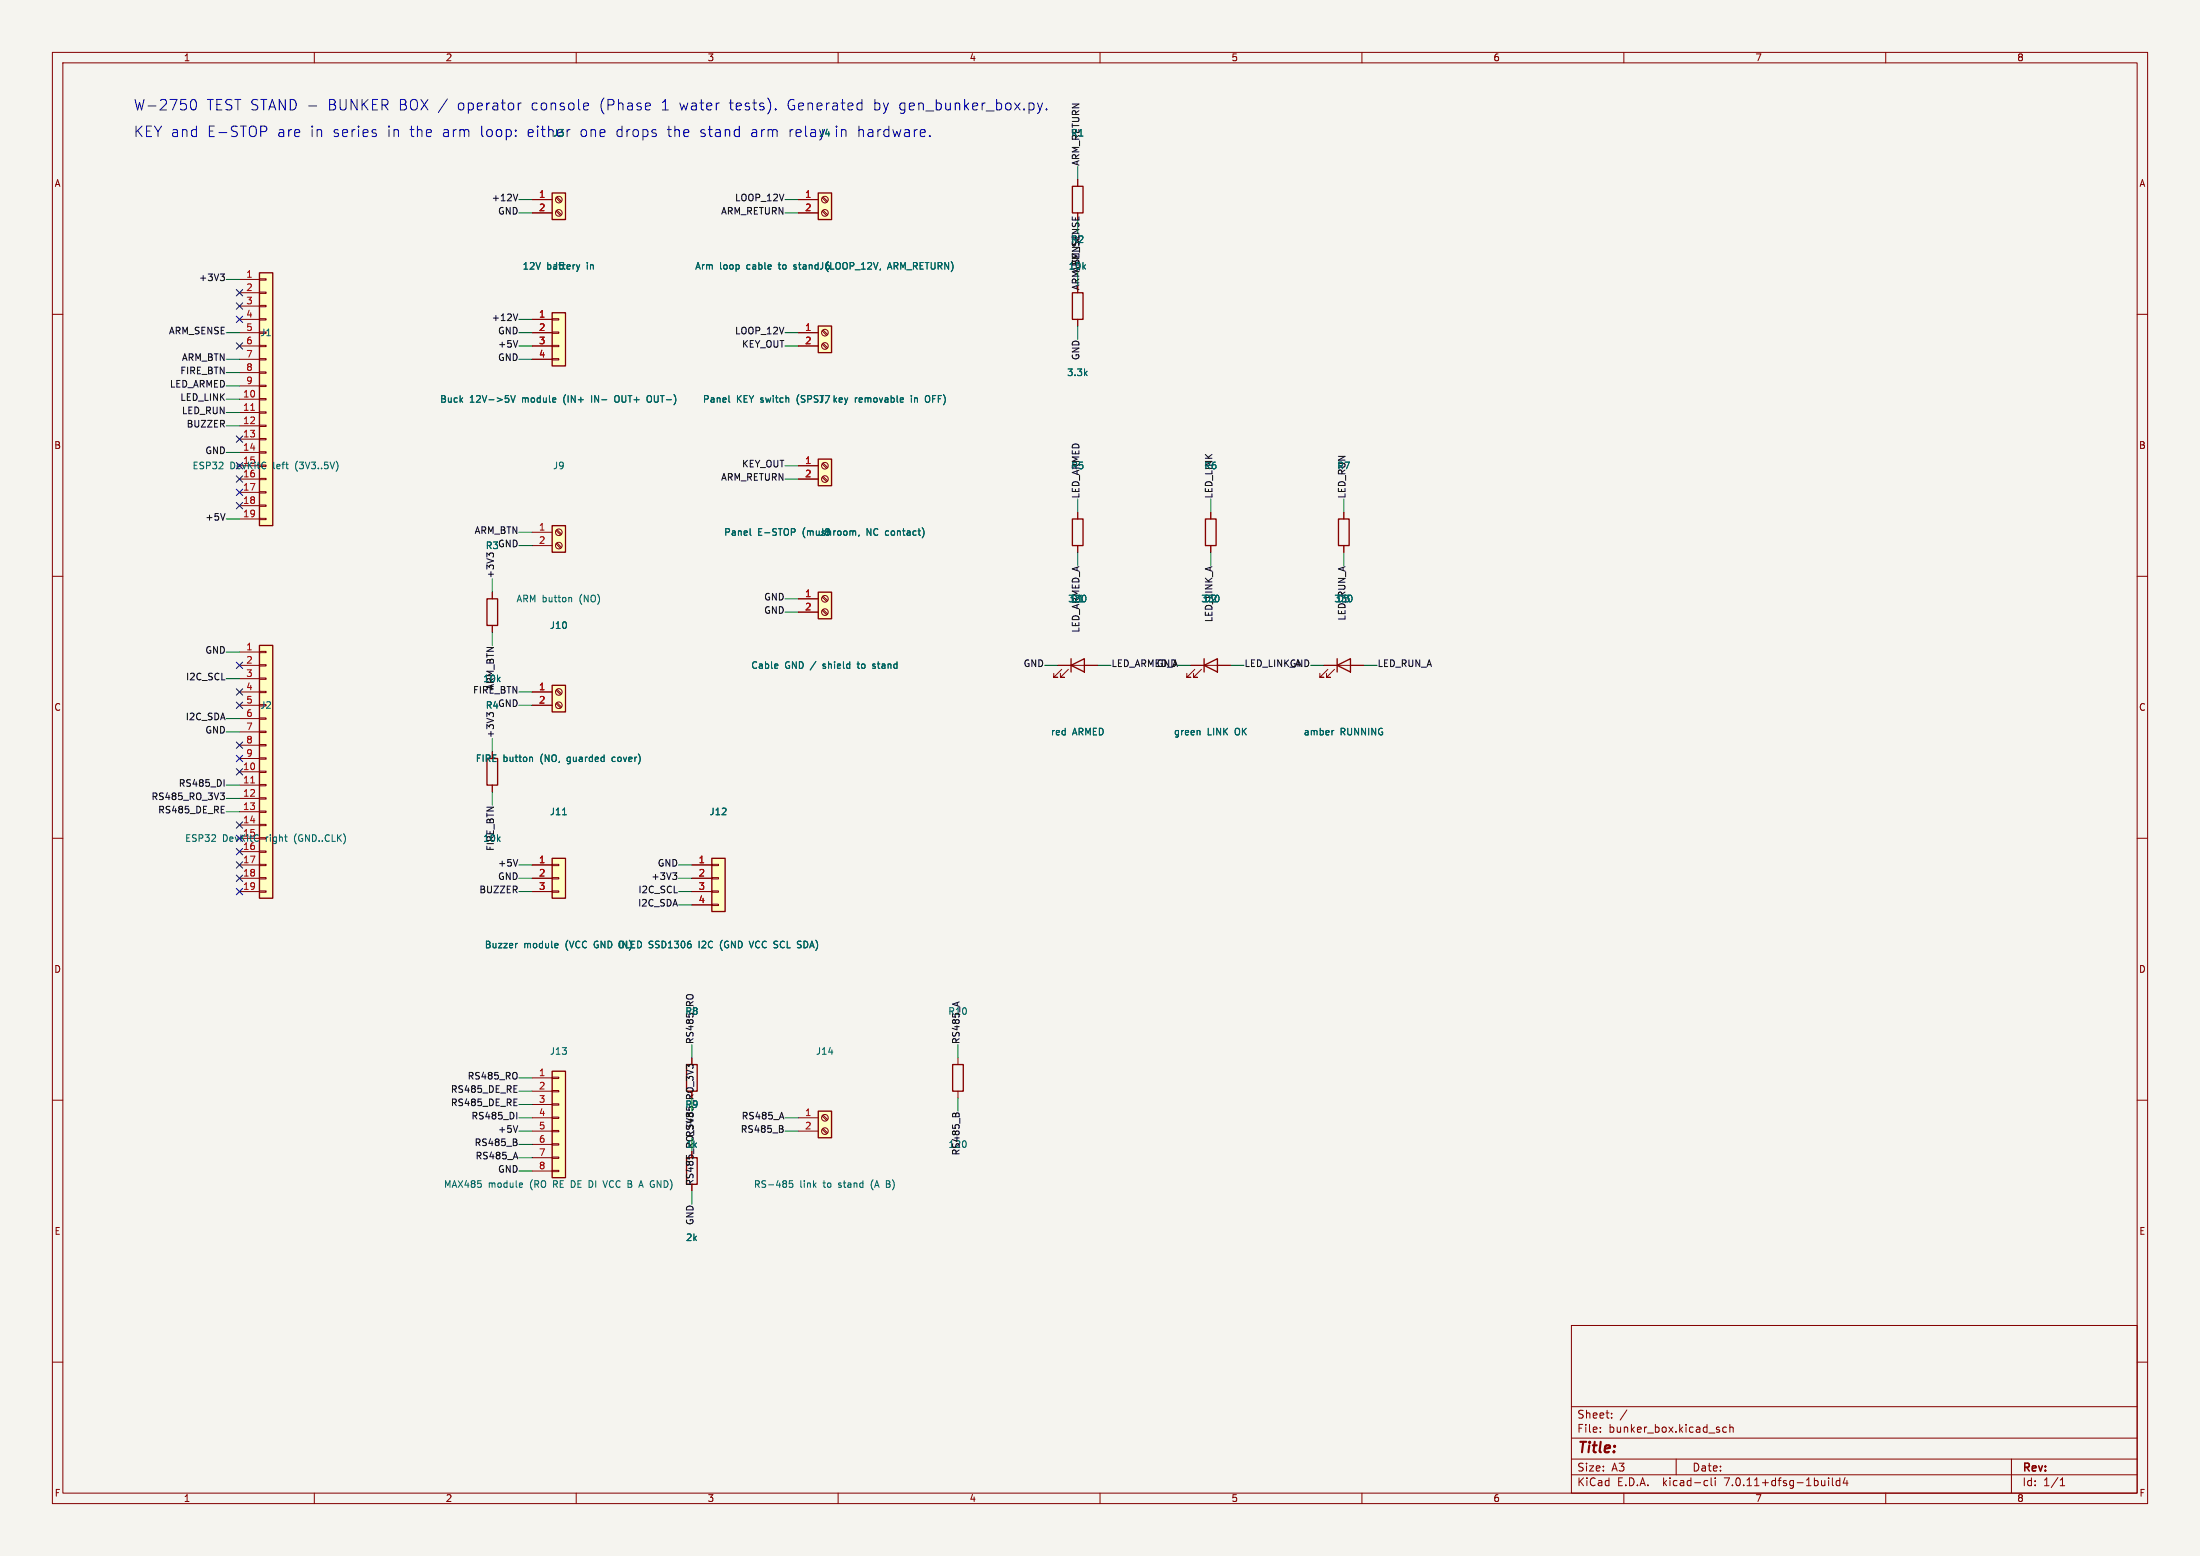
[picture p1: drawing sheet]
<svg xmlns="http://www.w3.org/2000/svg" width="420mm" height="297mm" viewBox="0 0 420 297" stroke-linecap="round" stroke-linejoin="round" font-family="sans-serif">
<path d="M0 0h420v297h-420z" fill="#f5f4ef" stroke="#f5f4ef" stroke-width=".19"/>
<g fill="none" stroke="#840000" stroke-width=".19">
<path d="M10 10h400v277h-400zM12 12h396v273h-396zM60 10v2M110 10v2M160 10v2M210 10v2M260 10v2M310 10v2M360 10v2M101.6 38.1h3.8M106.1 37.8l.9 .8M106.3 37.6l.9 .8"/>
<path d="M152.4 38.1h3.8M156.9 37.8l.9 .8M157.1 37.6l.9 .8M205.7 34.3v1.3M10 60h2M45.7 53.3h3.8M45.7 55.9h3.8M45.7 58.4h3.8M49.5 58.3h1.3v.2h-1.3zM49.5 55.8h1.3v.2h-1.3zM49.5 53.2h1.3v.3h-1.3zM101.6 40.6h3.8"/>
<path d="M106.1 40.3l.9 .8M106.3 40.1l.9 .9M152.4 40.6h3.8M156.9 40.3l.9 .8M157.1 40.1l.9 .9M205.7 40.6v1.3M408 60h2M45.7 61h3.8M45.7 63.5h3.8M45.7 66h3.8M45.7 68.6h3.8M45.7 76.2h3.8"/>
<path d="M45.7 78.7h3.8M45.7 71.1h3.8M45.7 73.7h3.8M49.5 78.6h1.3v.3h-1.3zM49.5 76.1h1.3v.2h-1.3zM49.5 73.5h1.3v.3h-1.3zM49.5 71h1.3v.2h-1.3zM49.5 68.5h1.3v.2h-1.3zM49.5 65.9h1.3v.3h-1.3zM49.5 60.8h1.3v.3h-1.3zM101.6 61h3.8M101.6 63.5h3.8"/>
<path d="M101.6 66h3.8M101.6 68.6h3.8M105.4 68.5h1.3v.2h-1.3zM105.4 65.9h1.3v.3h-1.3zM105.4 63.4h1.3v.2h-1.3zM105.4 60.8h1.3v.3h-1.3zM152.4 63.5h3.8M152.4 66h3.8M156.9 65.7l.9 .8M156.9 63.2l.9 .8M157.1 65.5l.9 .9M157.1 63l.9 .8"/>
<path d="M205.7 61v1.2M45.7 88.9h3.8M45.7 91.4h3.8M45.7 81.3h3.8M45.7 83.8h3.8M45.7 86.4h3.8M45.7 94h3.8M45.7 96.5h3.8M45.7 99.1h3.8M49.5 98.9h1.3v.3h-1.3zM49.5 96.4h1.3v.2h-1.3zM49.5 93.9h1.3v.2h-1.3z"/>
<path d="M49.5 91.3h1.3v.3h-1.3zM49.5 86.2h1.3v.3h-1.3zM49.5 83.7h1.3v.2h-1.3zM49.5 81.2h1.3v.2h-1.3zM152.4 88.9h3.8M152.4 91.4h3.8M156.9 91.1l.9 .8M156.9 88.6l.9 .8M157.1 90.9l.9 .9M157.1 88.4l.9 .8M205.7 97.8v1.3M231.1 97.8v1.3"/>
<path d="M256.5 97.8v1.3M10 110h2M94 113v1.3M94 119.4v1.3M101.6 101.6h3.8M101.6 104.1h3.8M106.1 103.8l.9 .8M106.1 101.3l.9 .8M106.3 103.6l.9 .9M106.3 101.1l.9 .8M152.4 114.3h3.8M152.4 116.8h3.8"/>
<path d="M156.9 116.5l.9 .8M156.9 114l.9 .8M157.1 116.3l.9 .9M157.1 113.8l.9 .8M205.7 104.1v1.3M231.1 104.1v1.3M256.5 104.1v1.3M408 110h2M45.7 127h3.8M45.7 132.1h3.8M45.7 134.6h3.8M45.7 124.5h3.8"/>
<path d="M45.7 129.5h3.8M45.7 137.2h3.8M45.7 139.7h3.8M49.5 139.6h1.3v.2h-1.3zM49.5 137h1.3v.3h-1.3zM49.5 132h1.3v.2h-1.3zM49.5 129.4h1.3v.3h-1.3zM49.5 126.9h1.3v.2h-1.3zM49.5 124.3h1.3v.3h-1.3zM101.6 132.1h3.8M101.6 134.6h3.8M106.1 134.3l.9 .8"/>
<path d="M106.1 131.7l.9 .9M106.3 134.1l.9 .9M106.3 131.6l.9 .8M201.9 127h7.6M202.7 127.8l-1.5 1.5h.7h-.7v-.8M204 127.8l-1.6 1.5h.8h-.8v-.8M227.3 127h7.6M228.1 127.8l-1.5 1.5h.7h-.7v-.8M229.4 127.8l-1.6 1.5h.8h-.8v-.8M252.7 127h7.6M253.5 127.8l-1.5 1.5h.7h-.7v-.8M254.8 127.8l-1.6 1.5h.8h-.8v-.8"/>
<path d="M10 160h2M45.7 147.3h3.8M45.7 149.9h3.8M45.7 152.4h3.8M45.7 154.9h3.8M45.7 157.5h3.8M45.7 142.2h3.8M45.7 144.8h3.8M49.5 159.9h1.3v.2h-1.3zM49.5 157.4h1.3v.2h-1.3zM49.5 154.8h1.3v.3h-1.3zM49.5 152.3h1.3v.2h-1.3z"/>
<path d="M49.5 149.7h1.3v.3h-1.3zM49.5 147.2h1.3v.2h-1.3zM49.5 144.7h1.3v.2h-1.3zM49.5 142.1h1.3v.3h-1.3zM94 143.5v1.3M94 149.9v1.2M408 160h2M45.7 165.1h3.8M45.7 167.6h3.8M45.7 170.2h3.8M45.7 160h3.8M45.7 162.6h3.8"/>
<path d="M49.5 170.1h1.3v.2h-1.3zM49.5 167.5h1.3v.3h-1.3zM49.5 165h1.3v.2h-1.3zM49.5 162.4h1.3v.3h-1.3zM101.6 165.1h3.8M101.6 167.6h3.8M101.6 170.2h3.8M105.4 170.1h1.3v.2h-1.3zM105.4 167.5h1.3v.3h-1.3zM105.4 165h1.3v.2h-1.3zM132.1 165.1h3.8M132.1 167.6h3.8"/>
<path d="M132.1 170.2h3.8M132.1 172.7h3.8M135.9 172.6h1.3v.2h-1.3zM135.9 170.1h1.3v.2h-1.3zM135.9 167.5h1.3v.3h-1.3zM135.9 165h1.3v.2h-1.3zM10 210h2M101.6 205.7h3.8M101.6 208.3h3.8M101.6 210.8h3.8M101.6 213.4h3.8M101.6 215.9h3.8"/>
<path d="M101.6 218.4h3.8M105.4 218.3h1.3v.3h-1.3zM105.4 215.8h1.3v.2h-1.3zM105.4 213.2h1.3v.3h-1.3zM105.4 210.7h1.3v.2h-1.3zM105.4 208.2h1.3v.2h-1.3zM105.4 205.6h1.3v.3h-1.3zM132.1 201.9v1.3M152.4 213.4h3.8M152.4 215.9h3.8M156.9 215.6l.9 .8M156.9 213l.9 .9"/>
<path d="M157.1 215.4l.9 .8M157.1 212.9l.9 .8M182.9 201.9v1.3M182.9 208.3v1.3M408 210h2M101.6 221h3.8M101.6 223.5h3.8M105.4 223.4h1.3v.2h-1.3zM105.4 220.9h1.3v.2h-1.3zM132.1 226.1v1.2M10 260h2M300 253h108v32h-108z"/>
<path d="M408 260h2M300 278.5h108M300 274.5h108M300 268.5h108M305.5 273.2v.2M305.5 272.5v.1M307.7 270.5v.2M307.7 269.8v.1M310.6 269.1l-1.3 1.9M320 278.5v3M329.6 272.5l-.4-.1-.3 .3 .1 .6h.6M330.2 272.5l.2-.1 .4 .1 .1 .9"/>
<path d="M330.2 271.9v1.5M384 278.5v6.5M60 285v2M110 285v2M160 285v2M210 285v2M260 285v2M300 281.5h108M310 285v2M325.6 282.6l.4 .1M326 283.5l-.4 .1M326.7 282.1v1.3l.2 .2"/>
<path d="M327.4 282.1v.1M327.4 282.6v1M349.1 282.1v.1M349.1 282.6v1M349.8 282.1v1.3l.2 .2M351.2 282.7l-.4-.1-.3 .3 .2 .6h.5M351.2 282.1v1.5M352.2 282l-.3 1.1h.9M352.6 282.6v1M360 285v2M393.3 283.6h.9M393.3 282.5l.4-.4v1.5"/>
<circle cx="106.7" cy="38.1" r=".63"/>
<circle cx="157.5" cy="38.1" r=".63"/>
<circle cx="106.7" cy="40.6" r=".63"/>
<circle cx="157.5" cy="40.6" r=".63"/>
<circle cx="157.5" cy="63.5" r=".63"/>
<circle cx="157.5" cy="66" r=".63"/>
<circle cx="157.5" cy="88.9" r=".63"/>
<circle cx="157.5" cy="91.4" r=".63"/>
<circle cx="106.7" cy="104.1" r=".63"/>
<circle cx="106.7" cy="101.6" r=".63"/>
<circle cx="157.5" cy="116.8" r=".63"/>
<circle cx="157.5" cy="114.3" r=".63"/>
<circle cx="106.7" cy="134.6" r=".63"/>
<circle cx="106.7" cy="132.1" r=".63"/>
<circle cx="157.5" cy="213.4" r=".63"/>
<circle cx="157.5" cy="215.9" r=".63"/>
</g>
<g fill="none" stroke="#840000" stroke-width=".25">
<path d="M105.4 36.8h2.5v5.1h-2.5zM156.2 36.8h2.5v5.1h-2.5zM204.7 35.6h2.1v5h-2.1zM49.5 52.1h2.6v48.2h-2.6zM105.4 59.7h2.5v10.2h-2.5zM204.7 55.9h2.1v5.1h-2.1zM156.2 62.2h2.5v5.1h-2.5zM156.2 87.6h2.5v5.1h-2.5zM204.7 99.1h2.1v5h-2.1zM230.1 99.1h2.1v5h-2.1zM255.5 99.1h2.1v5h-2.1zM93 114.3h2v5.1h-2z"/>
<path d="M105.4 100.3h2.5v5.1h-2.5zM156.2 113h2.5v5.1h-2.5zM49.5 123.2h2.6v48.3h-2.6zM105.4 130.8h2.5v5.1h-2.5zM204.5 127l2.5-1.3v2.6zM204.5 125.7v2.6M229.9 127l2.5-1.3v2.6zM229.9 125.7v2.6M255.3 127l2.5-1.3v2.6zM255.3 125.7v2.6M93 144.8h2v5.1h-2zM105.4 163.8h2.5v7.7h-2.5z"/>
<path d="M135.9 163.8h2.5v10.2h-2.5zM105.4 204.5h2.5v20.3h-2.5zM131.1 203.2h2v5.1h-2zM156.2 212.1h2.5v5.1h-2.5zM181.9 203.2h2v5.1h-2zM131.1 221h2v5.1h-2z"/>
</g>
<g fill="#ffffc2" stroke="#ffffc2" stroke-width=".19">
<path d="M105.4 36.8h2.5v5.1h-2.5z"/>
<path d="M156.2 36.8h2.5v5.1h-2.5z"/>
<path d="M105.4 59.7h2.5v10.2h-2.5z"/>
<path d="M156.2 62.2h2.5v5.1h-2.5z"/>
<path d="M156.2 87.6h2.5v5.1h-2.5z"/>
<path d="M156.2 113h2.5v5.1h-2.5z"/>
<path d="M105.4 130.8h2.5v5.1h-2.5z"/>
<path d="M135.9 163.8h2.5v10.2h-2.5z"/>
<path d="M105.4 163.8h2.5v7.7h-2.5z"/>
<path d="M49.5 52.1h2.6v48.2h-2.6z"/>
<path d="M105.4 100.3h2.5v5.1h-2.5z"/>
<path d="M49.5 123.2h2.6v48.3h-2.6z"/>
<path d="M105.4 204.5h2.5v20.3h-2.5z"/>
<path d="M156.2 212.1h2.5v5.1h-2.5z"/>
</g>
<g fill="none" stroke="#006464" stroke-width=".19">
<path d="M110.7 50.5l-.3 .9M169.5 51h.6M169.8 50.1l-.4 1.3M97.1 76.1v.6M97.5 75.5l.4 1.3 .5-1.3M117.5 75.6a.9 .9 0 0 0 0 1.1M124.1 75.5a.43 .43 0 0 0-.6 .4v.5a.43 .43 0 0 0 .6 .4M139.2 75.5v1.1l.1 .2M163.3 75.9v.9M163.5 75.9l-.2 .3M174 75.5v.1M174 75.9v.9"/>
<path d="M176.7 76.4a.43 .43 0 0 0 .5 .4M177.2 75.5a.43 .43 0 0 0-.5 .4M108.8 114l.3 .2v.7M143.2 100.9v1.1l.2 .2M151.7 101v.5M163.2 101.3l.1 .2v.7M164 102.1l-.1 .3M176.3 101.1l.1 .5-.1 .7M148.4 126.8l.1 .2-.6 .2M155.8 126.2l-1.1 1.7M166.6 127.5l.1 .1M166.8 126.7l-.2 .2 .2 .3"/>
<path d="M229 139.5l.1 .8M254.6 139.4l-.2 .1M101.3 144.5l.4 .2v.7M107.4 155.5h.7M143 179.6l.4 1.3M98.8 180.1h-.3M106.1 180.1h.4v.3l-.6 .1M106.5 180.9h-.4M131.8 180.2l.2 .2-.2 .5M99.3 225.8l.4 .1 .1 .2-.6 .1M99.7 226.6h-.4M115.1 225.4l.4 1.2"/>
<path d="M122.1 226.3h.6M122.4 225.4l.4 1.2M151.3 225.4h-.6l-.1 .6 .2-.1h.5l.1 .2-.1 .4-.2 .1-.5-.1M169.2 226h.4M169.6 225.4h-.4v1.2h.5"/>
</g>
<path d="M47.9 78.3h.7M47.9 149.4h.7" fill="none" stroke="#a90000" stroke-width=".19"/>
<g fill="none" stroke="#0f0f0f" stroke-width=".19">
<path d="M98.8 37.1l-.4 1.2M42.1 52.3h.7l-.4 .5M42.6 52.8l.2 .2v.3l-.2 .3M98.8 59.9l-.4 1.3M98.8 65l-.4 1.3M43 98l-.5 1.3M93.4 106l-.5-.4v.7M93.5 105.6l-.1 .2M94.1 105.6l.1 .2M93.4 136.5l-.5-.5v.8M93.5 136.1l-.1 .2M94.1 136.1l.1 .2"/>
<path d="M42.1 151.4h.7l-.4 .4 .4 .2v.4l-.2 .2h-.4M42.8 148.8v1.3M98.8 164.1l-.4 1.2M128.4 166.6h.8l-.4 .5M129 167.1l.2 .2v.3l-.2 .3M98.6 218.1l.1 .1-.1 .4M98.6 217.5v.4M98.7 212.3v1.3M98.8 214.9l-.4 1.2M132.3 203.8v-.4l-.2-.2h-.5l-.1 .4-.5-.4v.7M149.4 215.5l.1 .2-.1 .4M149.4 215v.3"/>
<path d="M182 212.6h.3M182.5 212.6l.2-.2 .3 .2"/>
</g>
<g fill="none" stroke="#0000c2" stroke-width=".19">
<path d="M36.5 19.2a.48 .48 0 0 1 .5-.2 .48 .48 0 0 1 .4 .4 1.03 1.03 0 0 1-.6 1.6 1.22 1.22 0 0 1-.3-1.8zM98.9 19.7v1.3M99.5 19.7h-.4l-.2 .3M111.7 19.7h.6l.1 .4-1 .2M198.1 19.7l.4 1.3M199 19.7l-.5 1.3M50.5 24.1a.54 .54 0 0 1 .4 .5 .54 .54 0 0 1-.4 .5M58.9 20.2h1.6M112.3 20.9l-.6 .1M148.1 20.8l.1 .1-.1 .1M148.1 20.8v.2M177.5 25.9v.2"/>
<path d="M198.5 21l-.1 .5-.3 .2M199.8 20.8v.2"/>
</g>
<g fill="none" stroke="#009600" stroke-width=".19">
<path d="M99.1 38.1h2.5M149.9 38.1h2.5M205.7 31.8v2.5M43.2 53.3h2.5M99.1 40.6h2.5M149.9 40.6h2.5M43.2 68.6h2.5M43.2 63.5h2.5M43.2 71.1h2.5M43.2 73.7h2.5M43.2 76.2h2.5M43.2 78.7h2.5"/>
<path d="M99.1 68.6h2.5M99.1 66h2.5M99.1 63.5h2.5M99.1 61h2.5M149.9 66h2.5M149.9 63.5h2.5M205.7 62.2v2.6M43.2 99.1h2.5M43.2 86.4h2.5M43.2 81.3h2.5M149.9 91.4h2.5M149.9 88.9h2.5"/>
<path d="M205.7 95.3v2.5M231.1 95.3v2.5M256.5 95.3v2.5M94 110.5v2.5M99.1 101.6h2.5M99.1 104.1h2.5M149.9 114.3h2.5M149.9 116.8h2.5M205.7 105.4v2.6M231.1 105.4v2.6M256.5 105.4v2.6M43.2 137.2h2.5"/>
<path d="M43.2 139.7h2.5M43.2 124.5h2.5M43.2 129.5h2.5M94 120.7v2.5M99.1 132.1h2.5M99.1 134.6h2.5M199.4 127h2.5M209.5 127h2.6M224.8 127h2.5M234.9 127h2.6M250.2 127h2.5M260.3 127h2.6"/>
<path d="M43.2 152.4h2.5M43.2 149.9h2.5M43.2 154.9h2.5M94 141v2.5M94 151.1v2.6M99.1 167.6h2.5M99.1 165.1h2.5M99.1 170.2h2.5M129.5 167.6h2.6M129.5 165.1h2.6M129.5 172.7h2.6M129.5 170.2h2.6"/>
<path d="M132.1 199.4v2.5M182.9 199.4v2.5M99.1 205.7h2.5M99.1 208.3h2.5M99.1 210.8h2.5M99.1 215.9h2.5M99.1 213.4h2.5M99.1 218.4h2.5M149.9 215.9h2.5M149.9 213.4h2.5M182.9 209.6v2.5M99.1 221h2.5"/>
<path d="M99.1 223.5h2.5M132.1 227.3v2.6"/>
</g>
<g fill="none" stroke="#000084" stroke-width=".19">
<path d="M45.1 55.3l1.2 1.2M45.1 57.8l1.2 1.2M46.3 55.3l-1.2 1.2M46.3 57.8l-1.2 1.2M45.1 65.4l1.2 1.2M45.1 60.4l1.2 1.2M46.3 65.4l-1.2 1.2M46.3 60.4l-1.2 1.2M45.1 93.4l1.2 1.2M45.1 95.9l1.2 1.2M45.1 90.8l1.2 1.2M45.1 83.2l1.2 1.2"/>
<path d="M46.3 93.4l-1.2 1.2M46.3 95.9l-1.2 1.2M46.3 90.8l-1.2 1.2M46.3 83.2l-1.2 1.2M45.1 126.4l1.2 1.2M45.1 134l1.2 1.2M45.1 131.5l1.2 1.2M46.3 126.4l-1.2 1.2M46.3 134l-1.2 1.2M46.3 131.5l-1.2 1.2M45.1 156.9l1.2 1.2M45.1 146.7l1.2 1.2"/>
<path d="M45.1 141.6l1.2 1.2M45.1 144.2l1.2 1.2M46.3 156.9l-1.2 1.2M46.3 146.7l-1.2 1.2M46.3 141.6l-1.2 1.2M46.3 144.2l-1.2 1.2M45.1 162l1.2 1.2M45.1 164.5l1.2 1.2M45.1 167l1.2 1.2M45.1 169.6l1.2 1.2M46.3 162l-1.2 1.2M46.3 164.5l-1.2 1.2"/>
<path d="M46.3 167l-1.2 1.2M46.3 169.6l-1.2 1.2"/>
</g>
<g font-size="2.8" fill="#0000c2">
<text x="25.4" y="21.3">W-2750</text>
<text x="39.4" y="21.3">TEST STAND -</text>
<text x="62.6" y="21.3">BUNKER</text>
<text x="76.2" y="21.3">BOX /</text>
<text x="87.4" y="21.3">operator</text>
<text x="101.6" y="21.3">console</text>
<text x="114.7" y="21.3">(Phase</text>
<text x="126.5" y="21.3">1 water</text>
<text x="139.6" y="21.3">tests).</text>
<text x="150.7" y="21.3">Generated</text>
<text x="167.2" y="21.3">by</text>
<text x="172.2" y="21.3">gen_bunker_box.py.</text>
<text x="25.4" y="26.4">KEY and</text>
<text x="39.5" y="26.4">E-STOP</text>
<text x="52.9" y="26.4">are</text>
<text x="59.2" y="26.4">in</text>
<text x="63.6" y="26.4">series</text>
<text x="74" y="26.4">in</text>
<text x="78.4" y="26.4">the</text>
<text x="84.6" y="26.4">arm</text>
<text x="91.9" y="26.4">loop:</text>
<text x="100.9" y="26.4">either</text>
<text x="111.1" y="26.4">one</text>
<text x="118" y="26.4">drops</text>
<text x="127.9" y="26.4">the</text>
<text x="134.1" y="26.4">stand</text>
<text x="143.9" y="26.4">arm</text>
<text x="151.2" y="26.4">relay</text>
<text x="160.1" y="26.4">in</text>
<text x="164.4" y="26.4">hardware.</text>
</g>
<text font-size="2.8" fill="#840000" x="301" y="277.9">Title:</text>
<g font-size="2.1" fill="#840000">
<text x="301" y="273.7">File:</text>
<text x="301" y="271">Sheet:</text>
<text x="307.1" y="273.7">bunker_box.kicad_sch</text>
<text x="301" y="281.1">Size:</text>
<text x="307.6" y="281.1">A3</text>
<text x="323" y="281.1">Date:</text>
<text x="386" y="281.3">Rev:</text>
<text x="301" y="283.9">KiCad</text>
<text x="308.7" y="283.9">E.D.A.</text>
<text x="317.6" y="283.9">kicad-cli</text>
<text x="329.5" y="283.9">7.0.11+dfsg-1build4</text>
<text x="386" y="283.9">Id:</text>
<text x="390.1" y="283.9">1/1</text>
</g>
<g font-size="1.8" fill="#840000">
<text x="35" y="11.9">1</text>
<text x="85" y="11.9">2</text>
<text x="135" y="11.9">3</text>
<text x="185" y="11.9">4</text>
<text x="235" y="11.9">5</text>
<text x="285" y="11.9">6</text>
<text x="335" y="11.9">7</text>
<text x="385" y="11.9">8</text>
<text x="10.3" y="35.9">A</text>
<text x="408.3" y="35.9">A</text>
<text x="206.3" y="55.5" transform="rotate(-90 206.3 55.5)">ARM_SENSE</text>
<text x="10.3" y="85.9">B</text>
<text x="408.2" y="85.9">B</text>
<text x="10.3" y="135.9">C</text>
<text x="408.2" y="135.9">C</text>
<text x="10.3" y="185.9">D</text>
<text x="408.2" y="185.9">D</text>
<text x="132.6" y="217.2" transform="rotate(-90 132.6 217.2)">RS485_RO_3V3</text>
<text x="132.6" y="226.4" transform="rotate(-90 132.6 226.4)">RS485_RO_3V3</text>
<text x="10.3" y="235.9">E</text>
<text x="408.3" y="235.9">E</text>
<text x="10.3" y="285.9">F</text>
<text x="35" y="286.9">1</text>
<text x="85" y="286.9">2</text>
<text x="135" y="286.9">3</text>
<text x="185" y="286.9">4</text>
<text x="235" y="286.9">5</text>
<text x="285" y="286.9">6</text>
<text x="335" y="286.9">7</text>
<text x="385" y="286.9">8</text>
<text x="408.3" y="285.9">F</text>
</g>
<g font-size="1.8" fill="#006464">
<text x="105.5" y="26.3">J3</text>
<text x="156.3" y="26.3">J4</text>
<text x="204.4" y="26.3">R1</text>
<text x="204.4" y="46.6">R2</text>
<text x="99.7" y="51.7">12V</text>
<text x="104.4" y="51.7">battery</text>
<text x="105.5" y="51.7">J5</text>
<text x="112.1" y="51.7">in</text>
<text x="132.6" y="51.7">Arm</text>
<text x="137.4" y="51.7">loop</text>
<text x="142.6" y="51.7">cable</text>
<text x="148.9" y="51.7">to</text>
<text x="152" y="51.7">standJ6(LOOP_12V,</text>
<text x="170.4" y="51.7">ARM_RETURN)</text>
<text x="203.9" y="51.7">10k</text>
<text x="49.6" y="64.4">J1</text>
<text x="203.6" y="72">3.3k</text>
<text x="83.9" y="77.1">Buck</text>
<text x="89.6" y="77.1">12V-&gt;5V</text>
<text x="99.8" y="77.1">module</text>
<text x="107.8" y="77.1">(IN+</text>
<text x="113.3" y="77.1">IN-</text>
<text x="118" y="77.1">OUT+</text>
<text x="124.4" y="77.1">OUT-)</text>
<text x="134.1" y="77.1">Panel</text>
<text x="140.6" y="77.1">KEY switch</text>
<text x="152.4" y="77.1">(SPST,</text>
<text x="156.3" y="77.1">J7</text>
<text x="159.6" y="77.1">key</text>
<text x="163.9" y="77.1">removable</text>
<text x="174.8" y="77.1">in</text>
<text x="177.7" y="77.1">OFF)</text>
<text x="36.7" y="89.8">ESP32</text>
<text x="46.3" y="88.6">15</text>
<text x="52.3" y="89.8">left</text>
<text x="56.6" y="89.8">(3V3..5V)</text>
<text x="105.5" y="89.8">J9</text>
<text x="204.4" y="89.8">R5</text>
<text x="229.8" y="89.8">R6</text>
<text x="255.2" y="89.8">R7</text>
<text x="92.6" y="105">R3</text>
<text x="138.1" y="102.5">Panel</text>
<text x="144.6" y="102.5">E-STOP</text>
<text x="153.3" y="102.5">(mushroom,</text>
<text x="156.3" y="102.5">J8</text>
<text x="165.7" y="102.5">NC contact)</text>
<text x="98.5" y="115.2">ARM button</text>
<text x="110.7" y="115.2">(NO)</text>
<text x="203.8" y="115.2">330</text>
<text x="204.4" y="115.2">D1</text>
<text x="229.2" y="115.2">330</text>
<text x="229.8" y="115.2">D2</text>
<text x="254.6" y="115.2">330</text>
<text x="255.2" y="115.2">D3</text>
<text x="104.9" y="120.2">J10</text>
<text x="92.2" y="130.4">10k</text>
<text x="143.3" y="127.9">Cable</text>
<text x="149.8" y="127.9">GND</text>
<text x="157.4" y="127.9">shield</text>
<text x="164.2" y="127.9">to</text>
<text x="167.3" y="127.9">stand</text>
<text x="49.6" y="135.5">J2</text>
<text x="92.6" y="135.5">R4</text>
<text x="200.5" y="140.6">red</text>
<text x="204.7" y="140.6">ARMED</text>
<text x="224" y="140.6">green</text>
<text x="230.5" y="140.6">LINK</text>
<text x="235.9" y="140.6">OK</text>
<text x="248.8" y="140.6">amber</text>
<text x="255.8" y="140.6">RUNNING</text>
<text x="90.7" y="145.6">FIRE</text>
<text x="96" y="145.6">button</text>
<text x="103.2" y="145.6">(NO,</text>
<text x="108.5" y="145.6">guarded</text>
<text x="117.3" y="145.6">cover)</text>
<text x="104.9" y="155.8">J11</text>
<text x="135.4" y="155.8">J12</text>
<text x="35.2" y="160.9">ESP32</text>
<text x="46.3" y="159.8">15</text>
<text x="50.8" y="160.9">right</text>
<text x="56.4" y="160.9">(GND..CLK)</text>
<text x="92.2" y="160.9">10k</text>
<text x="46.3" y="162.3">16</text>
<text x="92.5" y="181.2">Buzzer</text>
<text x="100" y="181.2">module</text>
<text x="108" y="181.2">(VCC</text>
<text x="113.7" y="181.2">GNDOLED SSD1306</text>
<text x="118.7" y="181.2">IN)</text>
<text x="133.5" y="181.2">I2C</text>
<text x="137.7" y="181.2">(GND</text>
<text x="143.6" y="181.2">VCC SCL SDA)</text>
<text x="130.7" y="193.9">R8</text>
<text x="104.9" y="201.5">J13</text>
<text x="155.7" y="201.5">J14</text>
<text x="130.7" y="211.7">R9</text>
<text x="130.9" y="219.3">1k</text>
<text x="84.7" y="226.9">MAX485</text>
<text x="93.2" y="226.9">module</text>
<text x="101.3" y="226.9">(RO</text>
<text x="105.9" y="226.9">RE DE DI</text>
<text x="116.1" y="226.9">VCC B</text>
<text x="123.4" y="226.9">A GND)</text>
<text x="143.8" y="226.9">RS-485</text>
<text x="152.7" y="226.9">link</text>
<text x="157.3" y="226.9">to</text>
<text x="160.3" y="226.9">stand</text>
<text x="166.7" y="226.9">(A</text>
<text x="169.8" y="226.9">B)</text>
<text x="130.9" y="237.1">2k</text>
</g>
<g font-size="1.8" fill="#0f0f0f">
<text x="206.3" y="31.8" transform="rotate(-90 206.3 31.8)">ARM_RETURN</text>
<text x="93.8" y="38.6">+12V</text>
<text x="95" y="41.2">GND</text>
<text x="137.6" y="41.2">ARM_RETURN</text>
<text x="140.2" y="38.6">LOOP_12V</text>
<text x="37.9" y="53.9">+3V3</text>
<text x="32.2" y="64">ARM_SENSE</text>
<text x="93.8" y="61.5">+12V</text>
<text x="95" y="64">GND</text>
<text x="140.2" y="64">LOOP_12V</text>
<text x="34.3" y="71.6">FIRE_BTN</text>
<text x="34.6" y="69.1">ARM_BTN</text>
<text x="95" y="66.6">+5V</text>
<text x="95" y="69.1">GND</text>
<text x="141.6" y="66.6">KEY_OUT</text>
<text x="206.3" y="68.8" transform="rotate(-90 206.3 68.8)">GND</text>
<text x="32.3" y="74.2">LED_ARMED</text>
<text x="34.3" y="76.7">LED_LINK</text>
<text x="34.6" y="79.3">LED_RUN</text>
<text x="35.5" y="81.8">BUZZER</text>
<text x="39.1" y="86.9">GND</text>
<text x="141.6" y="89.4">KEY_OUT</text>
<text x="137.6" y="92">ARM_RETURN</text>
<text x="206.3" y="95.2" transform="rotate(-90 206.3 95.2)">LED_ARMED</text>
<text x="231.7" y="95.2" transform="rotate(-90 231.7 95.2)">LED_LINK</text>
<text x="257.1" y="95.2" transform="rotate(-90 257.1 95.2)">LED_RUN</text>
<text x="39.1" y="99.6">+5V</text>
<text x="90.5" y="102.1">ARM_BTN</text>
<text x="92.6" y="105">R3GND</text>
<text x="94.5" y="110.5" transform="rotate(-90 94.5 110.5)">+3V3</text>
<text x="145.8" y="114.8">GND</text>
<text x="145.8" y="117.4">GND</text>
<text x="231.7" y="118.9" transform="rotate(-90 231.7 118.9)">LED_LINK_A</text>
<text x="257.1" y="118.6" transform="rotate(-90 257.1 118.6)">LED_RUN_A</text>
<text x="39.1" y="125">GND</text>
<text x="206.3" y="120.9" transform="rotate(-90 206.3 120.9)">LED_ARMED_A</text>
<text x="35.4" y="130.1">I2C_SCL</text>
<text x="94.5" y="131.7" transform="rotate(-90 94.5 131.7)">ARM_BTN</text>
<text x="195.3" y="127.5">GND</text>
<text x="212.1" y="127.5">LED_ARMED_A</text>
<text x="220.7" y="127.5">GND</text>
<text x="237.5" y="127.5">LED_LINK_A</text>
<text x="246.1" y="127.5">GND</text>
<text x="262.9" y="127.5">LED_RUN_A</text>
<text x="35.4" y="137.7">I2C_SDA</text>
<text x="90.2" y="132.6">FIRE_BTN</text>
<text x="92.6" y="135.5">R4GND</text>
<text x="39.1" y="140.2">GND</text>
<text x="94.5" y="141" transform="rotate(-90 94.5 141)">+3V3</text>
<text x="28.8" y="152.9">RS485_RO_3V3</text>
<text x="30.1" y="155.5">RS485_DE_RE</text>
<text x="34" y="150.4">RS485_DI</text>
<text x="94.5" y="162.5" transform="rotate(-90 94.5 162.5)">FIRE_BTN</text>
<text x="95" y="165.6">+5V</text>
<text x="125.5" y="165.6">GND</text>
<text x="91.4" y="170.7">BUZZER</text>
<text x="95" y="168.2">GND</text>
<text x="121.7" y="173.2">I2C_SDA</text>
<text x="121.8" y="170.7">I2C_SCL</text>
<text x="124.3" y="168.2">+3V3</text>
<text x="180.9" y="193.9">R10</text>
<text x="132.6" y="199.4" transform="rotate(-90 132.6 199.4)">RS485_RO</text>
<text x="183.4" y="199.4" transform="rotate(-90 183.4 199.4)">RS485_A</text>
<text x="86" y="208.8">RS485_DE_RE</text>
<text x="89.2" y="206.3">RS485_RO</text>
<text x="86" y="211.3">RS485_DE_RE</text>
<text x="89.9" y="213.9">RS485_DI</text>
<text x="141.5" y="213.9">RS485_A</text>
<text x="90.5" y="219">RS485_B</text>
<text x="90.7" y="221.5">RS485_A</text>
<text x="95" y="216.4">+5V</text>
<text x="141.3" y="216.4">RS485_B</text>
<text x="181" y="219.3">120</text>
<text x="183.4" y="220.6" transform="rotate(-90 183.4 220.6)">RS485_B</text>
<text x="95" y="224">GND</text>
<text x="132.6" y="233.9" transform="rotate(-90 132.6 233.9)">GND</text>
</g>
<g font-size="1.8" fill="#a90000">
<text x="102.8" y="37.8">1</text>
<text x="102.8" y="40.4">2</text>
<text x="153.6" y="37.8">1</text>
<text x="153.6" y="40.4">2</text>
<text x="46.9" y="53.1">1</text>
<text x="46.9" y="55.6">2</text>
<text x="46.9" y="58.2">3</text>
<text x="46.9" y="60.7">4</text>
<text x="46.9" y="63.2">5</text>
<text x="46.9" y="65.8">6</text>
<text x="102.8" y="60.7">1</text>
<text x="102.8" y="63.2">2</text>
<text x="102.8" y="65.8">3</text>
<text x="153.6" y="63.2">1</text>
<text x="153.6" y="65.8">2</text>
<text x="46.9" y="68.3">7</text>
<text x="46.9" y="70.9">8</text>
<text x="102.8" y="68.3">4</text>
<text x="46.3" y="75.9">10</text>
<text x="46.9" y="73.4">9</text>
<text x="46.3" y="78.5">11</text>
<text x="46.3" y="81">12</text>
<text x="46.3" y="83.6">13</text>
<text x="46.3" y="86.1">14</text>
<text x="153.6" y="88.6">1</text>
<text x="46.3" y="91.2">16</text>
<text x="46.3" y="93.7">17</text>
<text x="153.6" y="91.2">2</text>
<text x="46.3" y="96.3">18</text>
<text x="46.3" y="98.8">19</text>
<text x="102.8" y="101.3">1</text>
<text x="102.8" y="103.9">2</text>
<text x="153.6" y="114">1</text>
<text x="153.6" y="116.6">2</text>
<text x="46.9" y="124.2">1</text>
<text x="46.9" y="126.7">2</text>
<text x="46.9" y="129.3">3</text>
<text x="46.9" y="131.8">4</text>
<text x="102.8" y="131.8">1</text>
<text x="46.9" y="134.4">5</text>
<text x="46.9" y="136.9">6</text>
<text x="102.8" y="134.4">2</text>
<text x="46.9" y="139.4">7</text>
<text x="46.9" y="142">8</text>
<text x="46.3" y="147.1">10</text>
<text x="46.3" y="149.6">11</text>
<text x="46.9" y="144.5">9</text>
<text x="46.3" y="152.1">12</text>
<text x="46.3" y="154.7">13</text>
<text x="46.3" y="157.2">14</text>
<text x="46.3" y="164.8">17</text>
<text x="46.3" y="167.4">18</text>
<text x="102.8" y="164.8">1</text>
<text x="102.8" y="167.4">2</text>
<text x="133.3" y="164.8">1</text>
<text x="133.3" y="167.4">2</text>
<text x="46.3" y="169.9">19</text>
<text x="102.8" y="169.9">3</text>
<text x="133.3" y="169.9">3</text>
<text x="133.3" y="172.5">4</text>
<text x="102.8" y="205.5">1</text>
<text x="102.8" y="208">2</text>
<text x="102.8" y="210.6">3</text>
<text x="102.8" y="213.1">4</text>
<text x="102.8" y="215.6">5</text>
<text x="153.6" y="213.1">1</text>
<text x="153.6" y="215.6">2</text>
<text x="102.8" y="218.2">6</text>
<text x="102.8" y="220.7">7</text>
<text x="102.8" y="223.3">8</text>
</g>
<text font-size="1.8" fill="#009600" x="206.3" y="52.1" transform="rotate(-90 206.3 52.1)">ARM_SENSE</text>
<g font-size="1.8" fill="#000084">
<text x="43.9" y="89.8">DevKitC</text>
<text x="42.5" y="160.9">DevKitC</text>
</g>
</svg>
